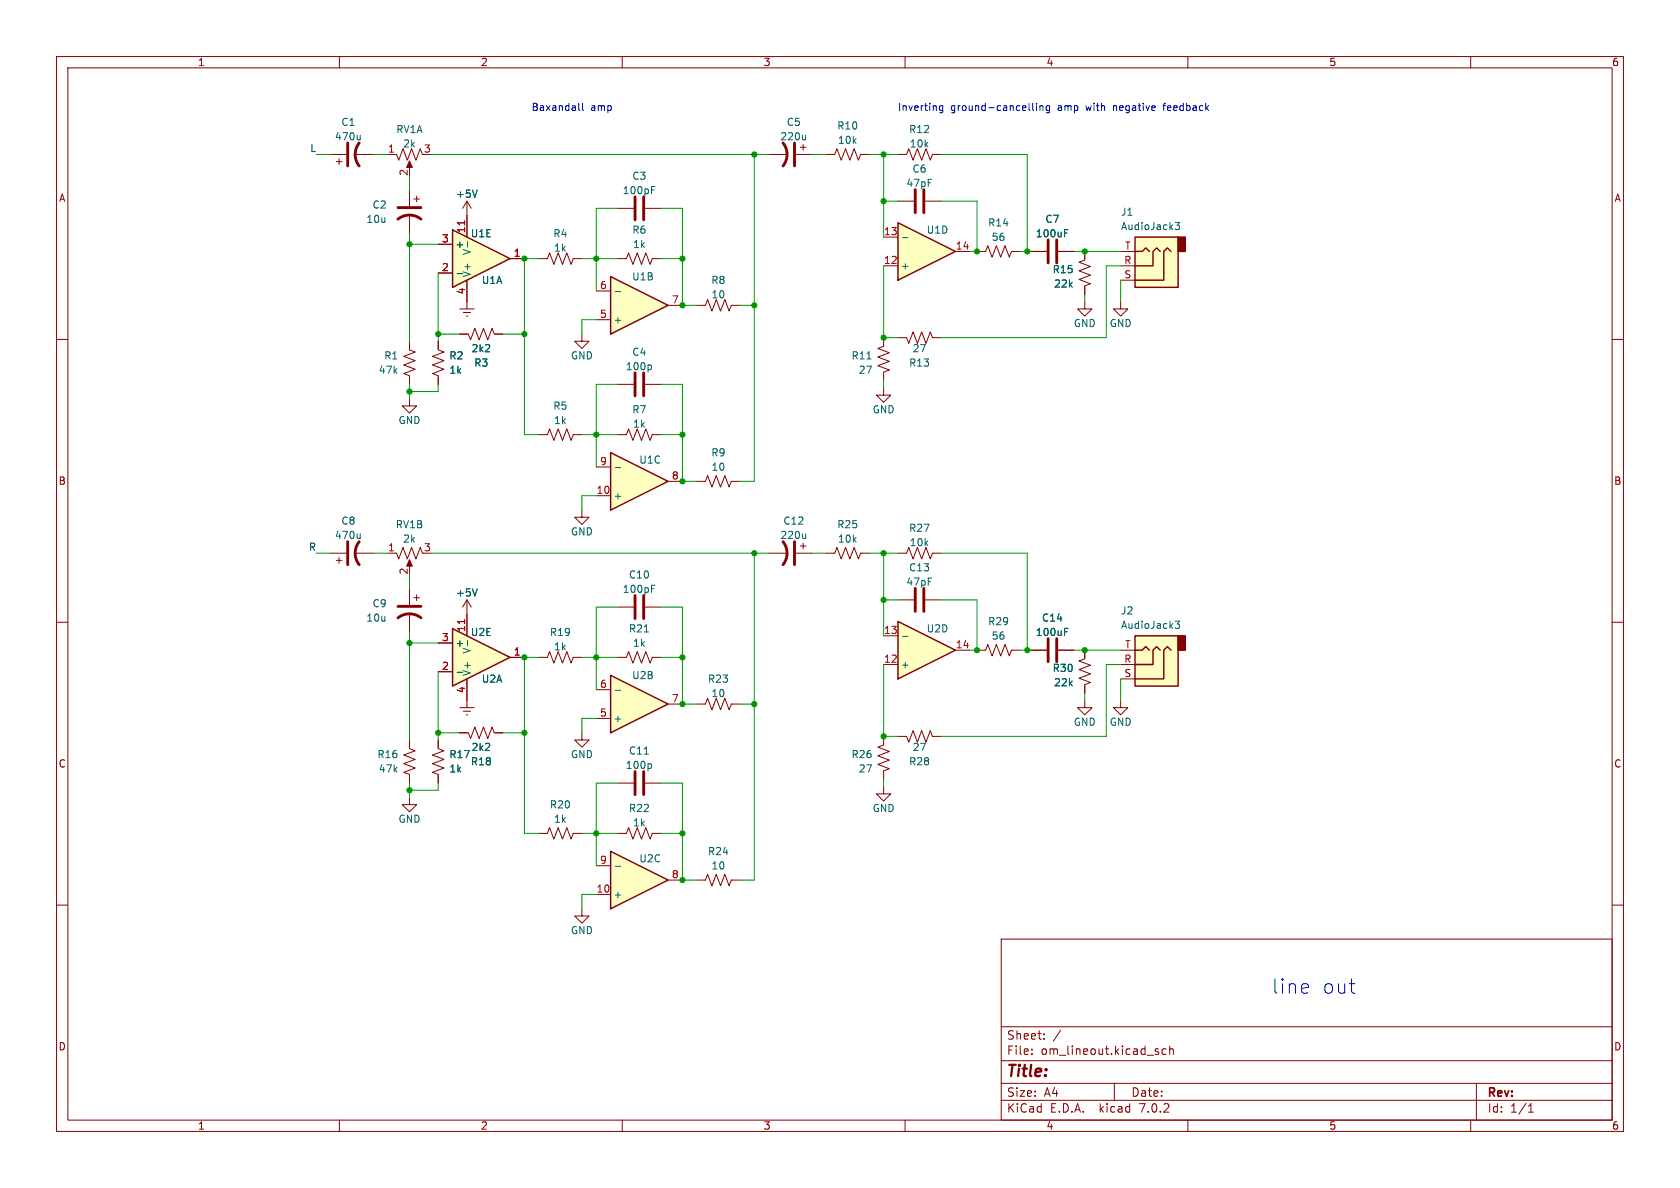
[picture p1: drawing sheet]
<svg xmlns="http://www.w3.org/2000/svg" width="297mm" height="210mm" viewBox="0 0 297 210" stroke-linecap="round" stroke-linejoin="round" font-family="sans-serif">
<g fill="none" stroke="#840000" stroke-width=".18">
<path d="M10 10h277v190h-277zM12 12h273v186h-273zM60 10v2M110 10v2M160 10v2M210 10v2M260 10v2M10 60h2M285 60h2M10 110h2M285 110h2M123.2 124.5h1.5l.4-1.1 .8 2.1 .7-2.1 .8 2.1 .7-2.1 .8 2.1 .4-1h1.5"/>
<path d="M10 160h2M285 160h2M177 166h108v32h-108zM60 198v2M110 198v2M160 198v2M177 194.5h108M177 191.5h108M177 187.5h108M177 181.5h108M182.4 186.3v.1M182.4 185.5v.1"/>
<path d="M184.6 183.6v.1M184.6 182.8v.1M197 191.5v3M204.6 185.9l.3 .2-.3 .3M204.6 185.4l.2 .1M206.1 185.5l-.4-.1-.3 .3v.4l.2 .2h.5M206.8 185.5l.2-.1 .4 .1v.9M206.8 184.9v1.5M210 198v2M260 198v2M261 191.5v6.5M270.2 196.6h.9"/>
<path d="M270.2 195.5l.4-.4v1.5"/>
</g>
<path d="M107.9 119.4l10.2 5.1-10.2 5z" fill="#ffffc2"/>
<path d="M107.9 119.4l10.2 5.1-10.2 5zM200.7 112.4h7.6v8.9h-7.6zM200.7 114.9h1.2l.7-.6 .6 .6M205.1 114.9l-.6-.6-.7 .6v2.6h-3.1M207 114.9l-.6-.6-.7 .6v5.1h-5" fill="none" stroke="#840000" stroke-width=".25"/>
<g fill="none" stroke="#840000" stroke-width=".18">
<path d="M102.9 59.1v1.2h1.2l-1.2 1.3-1.3-1.3h1.3M135.9 97.8h3.3M140.7 97.8h2.8M141.5 96.5h1M142 96v1M82.5 106l-.7 1.3M82.5 106v6.4M82.5 106l.8 1.3M109.2 116.2h1.5l.4-1 .8 2 .7-2 .8 2 .8-2 .7 2 .4-1h1.5M109.2 107.3h2.8M114 107.3h2.8M198.1 117.5h2.6"/>
<path d="M198.1 114.9h2.6M72.4 130.8v1.5l1 .4-2 .8 2 .7-2 .8 2 .8-2 .7 1 .4v1.5M82.5 120v3.8M105.4 127h2.5M105.4 121.9h2.5M118.1 124.5h2.5M156.2 130.2v1.5l-1 .4 2 .7-2 .8 2 .8-2 .7 2 .8-1 .4v1.5M156.2 139.1v1.2h1.3l-1.3 1.3-1.3-1.3h1.3M158.7 130.2h1.6l.4 1 .7-2 .8 2 .7-2 .8 2 .8-2 .3 1h1.6M198.1 123.8v1.3h1.3l-1.3 1.3-1.3-1.3h1.3M198.1 120h2.6M72.4 141v1.2h1.3l-1.3 1.3-1.3-1.3h1.3"/>
</g>
<path d="M142.4 94.4v.8M142.4 95.1l-.2 .1M82.7 113.2v1M84.4 104.1l-.5 1.3M115.2 103.5h.6M207.7 109.8h.8l-.4 .5 .4 .1v.6l-.2 .1-.5-.1M108.8 122h.9" fill="none" stroke="#006464" stroke-width=".18"/>
<path d="M200.7 112.4h7.6v8.9h-7.6z" fill="#ffffc2" stroke="#ffffc2" stroke-width=".18"/>
<path d="M208.3 112.4h1.2v2.5h-1.2z" fill="#840000" stroke="#840000" stroke-width=".25"/>
<path d="M138.4 95.8a3.3 3.3 0 0 1 0 4M140.5 95.8v4M112.3 105.3v4M113.8 105.3v4" fill="none" stroke="#840000" stroke-width=".51"/>
<path d="M82.1 109.5v.7" fill="none" stroke="#a90000" stroke-width=".18"/>
<path d="M80 111.1l10.2 5.1-10.2 5.1z" fill="#ffffc2"/>
<path d="M80 111.1l10.2 5.1-10.2 5.1z" fill="none" stroke="#840000" stroke-width=".25"/>
<path d="M82.5 38.1v3.8M82.5 49.5v3.8M77.5 118.7h2.5M77.5 113.7h2.5M90.2 116.2h2.5" fill="none" stroke="#840000" stroke-width=".18"/>
<path d="M82.7 42.7v1M80.8 118.8h1" fill="none" stroke="#006464" stroke-width=".18"/>
<path d="M82.1 39v.8" fill="none" stroke="#a90000" stroke-width=".18"/>
<path d="M80 40.6l10.2 5.1-10.2 5.1z" fill="#ffffc2"/>
<path d="M80 40.6l10.2 5.1-10.2 5.1z" fill="none" stroke="#840000" stroke-width=".25"/>
<path d="M77.5 48.3h2.5M77.5 43.2h2.5M90.2 45.7h2.5" fill="none" stroke="#840000" stroke-width=".18"/>
<path d="M80.8 48.4h1" fill="none" stroke="#006464" stroke-width=".18"/>
<path d="M158.7 109.9l10.2 5-10.2 5.1z" fill="#ffffc2"/>
<path d="M158.7 109.9l10.2 5-10.2 5.1z" fill="none" stroke="#840000" stroke-width=".25"/>
<g fill="none" stroke="#840000" stroke-width=".18">
<path d="M58.4 27.3h2.8M59.4 28.6h1.1M59.9 28.1v1M62.7 27.3h3.3M68.6 27.3h1.5l.4 1 .7-2 .8 2 .8-2 .7 2 .8-2 .4 1M72.4 28.8v1M72.4 33.7v2.7M72.4 38v3.3M73.2 35.2h1M73.7 34.7v1M82.5 35.6v2.5M82.5 35.6l-.7 1.2"/>
<path d="M82.5 35.6l.8 1.2M109.2 36.8h2.8M114 36.8h2.8M135.9 27.3h3.3M140.7 27.3h2.8M141.5 26h1M142 25.5v1M146 27.3h1.6l.4-1 .7 2 .8-2 .7 2 .8-2 .8 2 .3-1h1.6M81.3 59.1h1.5l.4 1 .7-2.1 .8 2.1 .8-2.1 .7 2.1 .8-2.1 .4 1.1h1.5M81.3 54.6h2.5M81.9 55.2h1.3M82.4 55.9h.3"/>
<path d="M82.5 53.3v1.3M95.2 45.7h1.6l.4-1 .7 2 .8-2 .7 2 .8-2 .8 2 .3-1h1.6M109.2 45.7h1.5l.4-1 .8 2 .7-2 .8 2 .8-2 .7 2 .4-1h1.5M123.2 54h1.5l.4-1 .8 2 .7-2 .8 2 .7-2 .8 2 .4-1h1.5M156.2 59.7v1.5l-1 .4 2 .8-2 .7 2 .8-2 .7 2 .8-1 .4v1.5M158.7 59.7h1.6l.4 1 .7-2 .8 2 .7-2 .8 2 .8-2 .3 1h1.6M172.7 44.5h1.5l.4-1.1 .8 2.1 .7-2.1 .8 2.1 .8-2.1 .7 2.1 .4-1h1.5M182.2 44.5h2.8M187.1 44.5h2.8M191.8 44.5v1.5l-1 .4 2 .7-2 .8 2 .7-2 .8 2 .8-1 .3v1.6M72.4 60.3v1.5l1 .4-2 .8 2 .8-2 .7 2 .8-2 .7 1 .4v1.5M72.4 70.5v1.3h1.3l-1.3 1.2-1.3-1.2h1.3"/>
<path d="M77.5 60.3v1.5l1 .4-2 .8 2 .8-2 .7 2 .8-2 .7 1 .4v1.5M156.2 68.6v1.3h1.3l-1.3 1.2-1.3-1.2h1.3M58.4 97.8h2.8M59.4 99.1h1.1M59.9 98.6v1M62.7 97.8h3.3M68.6 97.8h1.5l.4 1 .7-2 .8 2 .8-2 .7 2 .8-2 .4 1M72.4 99.3v1M146 97.8h1.6l.4-1 .7 2 .8-2 .7 2 .8-2 .8 2 .3-1h1.6M158.7 97.8h1.6l.4-1 .7 2 .8-2 .7 2 .8-2 .8 2 .3-1h1.6M72.4 104.1v2.8M72.4 108.5v3.3"/>
<path d="M73.2 105.7h1M73.7 105.2v1M156.2 117.5h2.5M156.2 112.4h2.5M158.7 106h2.8M163.6 106h2.8M168.9 114.9h2.5M172.7 114.9h1.5l.4-1 .8 2.1 .7-2.1 .8 2.1 .8-2.1 .7 2.1 .4-1.1h1.5M182.2 114.9h2.8M187.1 114.9h2.8M191.8 114.9v1.6l-1 .3 2 .8-2 .8 2 .7-2 .8 2 .8-1 .3v1.6M77.5 130.8v1.5l1 .4-2 .8 2 .7-2 .8 2 .8-2 .7 1 .4v1.5"/>
<path d="M81.3 129.5h1.5l.4 1.1 .7-2.1 .8 2.1 .8-2.1 .7 2.1 .8-2.1 .4 1h1.5M81.3 125.1h2.5M81.9 125.7h1.3M82.4 126.4h.3M82.5 123.8v1.3M191.8 123.8v1.3h1.2l-1.2 1.3-1.3-1.3h1.3M123.2 155.6h1.5l.4-1 .8 2 .7-2 .8 2 .7-2 .8 2 .4-1h1.5"/>
</g>
<path d="M63.7 23.9v.8M63.7 24.6l-.2 .1M84.4 33.6l-.5 1.3M115.2 33h.6M142.4 23.9v.8M142.4 24.6l-.2 .1M188.2 40.6h.6M63.7 94.4v.8M63.7 95.1l-.2 .1M159.6 112.5h.9M188.2 111.1h.6" fill="none" stroke="#006464" stroke-width=".18"/>
<g fill="none" stroke="#840000" stroke-width=".51">
<path d="M61.5 25.3v4M63.5 25.3a3.3 3.3 0 0 0 0 4M70.4 38.7a3.3 3.3 0 0 1 4 0M70.4 36.7h4M112.3 34.8v4.1M113.8 34.8v4.1M138.4 25.3a3.3 3.3 0 0 1 0 4M140.5 25.3v4M185.3 42.4v4.1M186.8 42.4v4.1M61.5 95.8v4M63.5 95.8a3.3 3.3 0 0 0 0 4"/>
<path d="M70.4 109.2a3.3 3.3 0 0 1 4 0M70.4 107.2h4M161.8 104v4.1M163.3 104v4.1M185.3 112.9v4.1M186.8 112.9v4.1"/>
</g>
<g fill="#840000" stroke="#840000" stroke-width=".18">
<path d="M72.4 98.9l.5 1.2h-1z"/>
<path d="M72.4 28.4l.5 1.2h-1z"/>
</g>
<path d="M158.7 39.4l10.2 5.1-10.2 5z" fill="#ffffc2"/>
<path d="M158.7 39.4l10.2 5.1-10.2 5zM200.7 41.9h7.6v8.9h-7.6zM200.7 44.5h1.2l.7-.7 .6 .7M205.1 44.5l-.6-.7-.7 .7v2.5h-3.1M207 44.5l-.6-.7-.7 .7v5h-5" fill="none" stroke="#840000" stroke-width=".25"/>
<path d="M156.2 47h2.5M156.2 41.9h2.5M168.9 44.5h2.5M191.8 53.3v1.3h1.2l-1.2 1.3-1.3-1.3h1.3M198.1 53.3v1.3h1.3l-1.3 1.3-1.3-1.3h1.3M198.1 47h2.6M198.1 44.5h2.6M198.1 49.5h2.6" fill="none" stroke="#840000" stroke-width=".18"/>
<path d="M207.7 39.3h.8l-.4 .5 .4 .1v.6l-.2 .1-.5-.1M159.6 42h.9" fill="none" stroke="#006464" stroke-width=".18"/>
<path d="M200.7 41.9h7.6v8.9h-7.6z" fill="#ffffc2" stroke="#ffffc2" stroke-width=".18"/>
<path d="M208.3 41.9h1.2v2.6h-1.2z" fill="#840000" stroke="#840000" stroke-width=".25"/>
<path d="M107.9 48.9l10.2 5.1-10.2 5.1z" fill="#ffffc2"/>
<path d="M107.9 48.9l10.2 5.1-10.2 5.1z" fill="none" stroke="#840000" stroke-width=".25"/>
<g fill="none" stroke="#840000" stroke-width=".18">
<path d="M158.7 27.3h1.6l.4-1 .7 2 .8-2 .7 2 .8-2 .8 2 .3-1h1.6M158.7 35.6h2.8M163.6 35.6h2.8M105.4 56.5h2.5M105.4 51.4h2.5M118.1 54h2.5M95.2 76.8h1.6l.4-1 .7 2.1 .8-2.1 .7 2.1 .8-2.1 .8 2.1 .3-1.1h1.6M109.2 76.8h1.5l.4-1 .8 2.1 .7-2.1 .8 2.1 .8-2.1 .7 2.1 .4-1.1h1.5M109.2 67.9h2.8M114 67.9h2.8M95.2 116.2h1.6l.4-1 .7 2 .8-2 .7 2 .8-2 .8 2 .3-1h1.6M102.9 129.5v1.3h1.2l-1.2 1.3-1.3-1.3h1.3"/>
<path d="M109.2 138.4h2.8M114 138.4h2.8M95.2 147.3h1.6l.4-1 .7 2 .8-2 .7 2 .8-2 .8 2 .3-1h1.6"/>
</g>
<path d="M108.8 51.5h.9M115.1 64.6l.1 .2-.1 .5M115.1 135.1l.1 .1-.1 .6" fill="none" stroke="#006464" stroke-width=".18"/>
<path d="M161.8 33.5v4.1M163.3 33.5v4.1M112.3 65.9v4.1M113.8 65.9v4.1M112.3 136.4v4.1M113.8 136.4v4.1" fill="none" stroke="#840000" stroke-width=".51"/>
<path d="M107.9 150.5l10.2 5.1-10.2 5.1z" fill="#ffffc2"/>
<path d="M107.9 150.5l10.2 5.1-10.2 5.1z" fill="none" stroke="#840000" stroke-width=".25"/>
<path d="M105.4 158.1h2.5M105.4 153h2.5M118.1 155.6h2.5" fill="none" stroke="#840000" stroke-width=".18"/>
<path d="M108.8 153.1h.9" fill="none" stroke="#006464" stroke-width=".18"/>
<path d="M107.9 80l10.2 5.1-10.2 5.1z" fill="#ffffc2"/>
<path d="M107.9 80l10.2 5.1-10.2 5.1z" fill="none" stroke="#840000" stroke-width=".25"/>
<g fill="none" stroke="#840000" stroke-width=".18">
<path d="M82.5 38.1v3.8M77.5 48.3h2.5M77.5 43.2h2.5M81.3 59.1h1.2M82.5 49.5v3.8M87.6 59.1h1.3M90.2 45.7h2.5M182.2 44.5h2.8M187.1 44.5h2.8M191.8 44.5v1.2M191.8 50.8v1.3M77.5 60.3v1.3"/>
<path d="M77.5 66.7v1.2M102.9 90.2v1.2h1.2l-1.2 1.3-1.3-1.3h1.3M105.4 87.6h2.5M105.4 82.6h2.5M118.1 85.1h2.5M123.2 85.1h1.5l.4-1 .8 2 .7-2 .8 2 .7-2 .8 2 .4-1h1.5M77.5 118.7h2.5M77.5 113.7h2.5M82.5 108.6v3.8M90.2 116.2h2.5M182.2 114.9h2.8M187.1 114.9h2.8"/>
<path d="M191.8 114.9v1.3M77.5 130.8v1.3M77.5 137.2v1.2M81.3 129.5h1.2M82.5 120v3.8M87.6 129.5h1.3M191.8 121.3v1.3M109.2 147.3h1.5l.4-1 .8 2 .7-2 .8 2 .8-2 .7 2 .4-1h1.5M102.9 160.7v1.2h1.2l-1.2 1.3-1.3-1.3h1.3"/>
</g>
<path d="M84.4 33.6l-.5 1.3M80.8 48.4h1M82.7 42.7v1M188.2 40.6h.6M108.8 82.7h.9M80.8 118.8h1M82.7 113.2v1M84.4 104.1l-.5 1.3M188.2 111.1h.6" fill="none" stroke="#006464" stroke-width=".18"/>
<path d="M102.3 18.3v1l.2 .2M103 18.3v1l.2 .2M166.7 18.7v1l-.3 .3-.3-.1M166.7 18.7h-.4l-.2 .2 .1 .6h.5M182.6 18.3v1l.2 .2M183.2 18.3v.1M183.2 18.7v.8M183.8 18.8l.2-.1h.3l.1 .8M183.8 18.7v.8M185.5 18.7v1l-.2 .3-.3-.1M185.5 18.7h-.3l-.3 .2 .2 .6h.4" fill="none" stroke="#0000c2" stroke-width=".18"/>
<g fill="none" stroke="#009600" stroke-width=".18">
<path d="M55.9 27.3h2.5M66 27.3h2.6M72.4 31.1v2.6M76.2 27.3h59.7M109.2 36.8h-3.8v14.6M116.8 36.8h3.8v17.2h2.6M133.3 27.3v57.8h-2.5M143.5 27.3h2.5M153.7 27.3h5M156.2 27.3v14.6M156.2 35.6h2.5M166.4 27.3h15.2v17.2"/>
<path d="M166.4 35.6h6.3v8.9h-1.3M72.4 41.3v19M72.4 43.2h5.1M77.5 48.3v12M77.5 59.1h3.8M88.9 59.1h3.8M95.2 45.7h-2.5v31.1h2.5M102.9 45.7h6.3M105.4 56.5h-2.5v2.6M116.8 45.7h3.8M130.8 54h2.5M156.2 47v12.7h2.5"/>
<path d="M180.3 44.5h1.9M189.9 44.5h8.2M191.8 52.1v1.2M198.1 49.5v3.8M198.1 47h-2.5v12.7h-29.2M72.4 67.9v2.6M77.5 67.9v1.3h-5.1M102.9 76.8h6.3M109.2 67.9h-3.8v14.7M116.8 76.8h3.8M116.8 67.9h3.8v17.2h2.6M156.2 67.3v1.3"/>
<path d="M55.9 97.8h2.5M66 97.8h2.6M76.2 97.8h59.7M105.4 87.6h-2.5v2.6M133.3 97.8v57.8h-2.5M143.5 97.8h2.5M153.7 97.8h5M156.2 97.8v14.6M166.4 97.8h15.2v17.1M72.4 101.6v2.5M72.4 111.8v19M72.4 113.7h5.1"/>
<path d="M77.5 118.7v12.1M95.2 116.2h-2.5v31.1h2.5M102.9 116.2h6.3M109.2 107.3h-3.8v14.6M116.8 107.3h3.8v17.2h2.6M116.8 116.2h3.8M156.2 106h2.5M156.2 117.5v12.7h2.5M166.4 106h6.3v8.9h-1.3M180.3 114.9h1.9M189.9 114.9h8.2M198.1 117.5h-2.5v12.7h-29.2"/>
<path d="M72.4 138.4v2.6M77.5 138.4v1.3h-5.1M77.5 129.5h3.8M88.9 129.5h3.8M105.4 127h-2.5v2.5M109.2 138.4h-3.8v14.6M116.8 138.4h3.8v17.2h2.6M130.8 124.5h2.5M156.2 137.8v1.3M191.8 122.6v1.2M198.1 120v3.8M102.9 147.3h6.3"/>
<path d="M105.4 158.1h-2.5v2.6M116.8 147.3h3.8"/>
</g>
<path d="M82.1 39v.8M82.1 109.5v.7" fill="none" stroke="#a90000" stroke-width=".18"/>
<g fill="#009600" stroke="#009600" stroke-width=".18">
<circle cx="156.2" cy="130.2" r=".46"/>
<circle cx="191.8" cy="114.9" r=".46"/>
<circle cx="172.7" cy="114.9" r=".46"/>
<circle cx="181.6" cy="114.9" r=".46"/>
<circle cx="156.2" cy="106" r=".46"/>
<circle cx="156.2" cy="97.8" r=".46"/>
<circle cx="120.6" cy="76.8" r=".46"/>
<circle cx="105.4" cy="76.8" r=".46"/>
<circle cx="120.6" cy="85.1" r=".46"/>
<circle cx="72.4" cy="139.7" r=".46"/>
<circle cx="72.4" cy="113.7" r=".46"/>
<circle cx="92.7" cy="129.5" r=".46"/>
<circle cx="77.5" cy="129.5" r=".46"/>
<circle cx="172.7" cy="44.5" r=".46"/>
<circle cx="181.6" cy="44.5" r=".46"/>
<circle cx="156.2" cy="35.6" r=".46"/>
<circle cx="191.8" cy="44.5" r=".46"/>
<circle cx="105.4" cy="147.3" r=".46"/>
<circle cx="92.7" cy="116.2" r=".46"/>
<circle cx="120.6" cy="147.3" r=".46"/>
<circle cx="120.6" cy="155.6" r=".46"/>
<circle cx="120.6" cy="116.2" r=".46"/>
<circle cx="133.3" cy="124.5" r=".46"/>
<circle cx="120.6" cy="124.5" r=".46"/>
<circle cx="105.4" cy="116.2" r=".46"/>
<circle cx="133.3" cy="97.8" r=".46"/>
<circle cx="77.5" cy="59.1" r=".46"/>
<circle cx="72.4" cy="43.2" r=".46"/>
<circle cx="105.4" cy="45.7" r=".46"/>
<circle cx="92.7" cy="45.7" r=".46"/>
<circle cx="92.7" cy="59.1" r=".46"/>
<circle cx="72.4" cy="69.2" r=".46"/>
<circle cx="156.2" cy="59.7" r=".46"/>
<circle cx="133.3" cy="27.3" r=".46"/>
<circle cx="120.6" cy="45.7" r=".46"/>
<circle cx="156.2" cy="27.3" r=".46"/>
<circle cx="120.6" cy="54" r=".46"/>
<circle cx="133.3" cy="54" r=".46"/>
</g>
<g font-size="3.5" fill="#0000c2">
<text x="224.8" y="175.9">line</text>
<text x="233.6" y="175.9">out</text>
</g>
<text font-size="2.8" fill="#840000" x="178" y="190.8">Title:</text>
<g font-size="2.1" fill="#840000">
<text x="178" y="183.9">Sheet:</text>
<text x="186.2" y="183.9">/</text>
<text x="178" y="186.6">File:</text>
<text x="184" y="186.6">om_lineout.kicad_sch</text>
<text x="178" y="196.8">KiCad</text>
<text x="178" y="194">Size:</text>
<text x="184.6" y="194">A4</text>
<text x="185.7" y="196.8">E.D.A.</text>
<text x="194.4" y="196.8">kicad</text>
<text x="200" y="194">Date:</text>
<text x="201.5" y="196.8">7.0.2</text>
<text x="263" y="194.2">Rev:</text>
<text x="263" y="196.8">Id:</text>
<text x="267" y="196.8">1/1</text>
</g>
<g font-size="1.8" fill="#840000">
<text x="35" y="11.8">1</text>
<text x="85" y="11.8">2</text>
<text x="135" y="11.8">3</text>
<text x="185" y="11.8">4</text>
<text x="235" y="11.8">5</text>
<text x="285" y="11.8">6</text>
<text x="10.4" y="35.8">A</text>
<text x="285.4" y="35.8">A</text>
<text x="10.3" y="85.8">B</text>
<text x="285.3" y="85.8">B</text>
<text x="10.3" y="135.8">C</text>
<text x="285.3" y="135.8">C</text>
<text x="10.3" y="185.8">D</text>
<text x="285.3" y="185.8">D</text>
<text x="35" y="199.8">1</text>
<text x="85" y="199.8">2</text>
<text x="135" y="199.8">3</text>
<text x="185" y="199.8">4</text>
<text x="235" y="199.8">5</text>
<text x="285" y="199.8">6</text>
</g>
<g font-size="1.8" fill="#006464">
<text x="60.3" y="22.4">C1</text>
<text x="70" y="23.7">RV1A</text>
<text x="139" y="22.4">C5</text>
<text x="148" y="23.1">R10</text>
<text x="160.7" y="23.7">R12</text>
<text x="59.1" y="25">470u</text>
<text x="71.2" y="26.2">2k</text>
<text x="137.9" y="25">220u</text>
<text x="148.1" y="25.6">10k</text>
<text x="160.8" y="26.2">10k</text>
<text x="80.6" y="35.1">+5V</text>
<text x="110" y="34.5">100pF</text>
<text x="111.7" y="31.9">C3</text>
<text x="160.2" y="33.2">47pF</text>
<text x="161.3" y="30.7">C6</text>
<text x="64.7" y="39.6">10u</text>
<text x="65.8" y="37">C2</text>
<text x="111.7" y="41.5">R6</text>
<text x="163.8" y="41.5">U1D</text>
<text x="174.6" y="40.2">R14</text>
<text x="184.8" y="39.6">C7</text>
<text x="198.1" y="38.3">J1</text>
<text x="198.1" y="40.8">AudioJack3</text>
<text x="80.5" y="44">+</text>
<text x="83.2" y="42.1">U1E</text>
<text x="83.4" y="45.2" transform="rotate(-90 83.4 45.2)">V-</text>
<text x="97.8" y="42.1">R4</text>
<text x="97.9" y="44.6">1k</text>
<text x="111.8" y="44">1k</text>
<text x="159.3" y="47.8">+</text>
<text x="175.3" y="42.7">56</text>
<text x="183.1" y="42.1">100uF</text>
<text x="83.4" y="49" transform="rotate(-90 83.4 49)">V+</text>
<text x="85.1" y="50.4">U1A</text>
<text x="111.7" y="49.7">U1B</text>
<text x="125.7" y="50.4">R8</text>
<text x="125.7" y="52.9">10</text>
<text x="186" y="48.5">R15</text>
<text x="186.3" y="51">22k</text>
<text x="108.5" y="57.3">+</text>
<text x="189.8" y="58">GND</text>
<text x="196.1" y="58">GND</text>
<text x="67.9" y="63.7">R1</text>
<text x="79.4" y="63.7">R2</text>
<text x="83.3" y="62.4">2k2</text>
<text x="83.8" y="65">R3</text>
<text x="100.9" y="63.7">GND</text>
<text x="110.6" y="65.6">100p</text>
<text x="111.7" y="63.1">C4</text>
<text x="150.5" y="63.7">R11</text>
<text x="160.7" y="65">R13</text>
<text x="161.3" y="62.4">27</text>
<text x="66.9" y="66.2">47k</text>
<text x="79.4" y="66.2">1k</text>
<text x="151.8" y="66.2">27</text>
<text x="70.4" y="75.1">GND</text>
<text x="97.8" y="72.6">R5</text>
<text x="97.9" y="75.1">1k</text>
<text x="111.7" y="73.2">R7</text>
<text x="111.8" y="75.8">1k</text>
<text x="154.2" y="73.2">GND</text>
<text x="113" y="82.1">U1C</text>
<text x="125.7" y="80.8">R9</text>
<text x="125.7" y="83.4">10</text>
<text x="108.5" y="88.5">+</text>
<text x="59.1" y="95.4">470u</text>
<text x="60.3" y="92.9">C8</text>
<text x="69.9" y="93.5">RV1B</text>
<text x="100.9" y="94.8">GND</text>
<text x="137.9" y="95.4">220u</text>
<text x="138.4" y="92.9">C12</text>
<text x="148" y="93.5">R25</text>
<text x="160.7" y="94.2">R27</text>
<text x="71.2" y="96.1">2k</text>
<text x="148.1" y="96.1">10k</text>
<text x="160.7" y="101.2">C13</text>
<text x="160.8" y="96.7">10k</text>
<text x="65.8" y="107.5">C9</text>
<text x="80.6" y="105.6">+5V</text>
<text x="110" y="105">100pF</text>
<text x="111.1" y="102.4">C10</text>
<text x="160.2" y="103.7">47pF</text>
<text x="64.7" y="110">10u</text>
<text x="83.2" y="112.6">U2E</text>
<text x="97.2" y="112.6">R19</text>
<text x="111.1" y="112">R21</text>
<text x="163.8" y="112">U2D</text>
<text x="174.6" y="110.7">R29</text>
<text x="175.3" y="113.2">56</text>
<text x="183.1" y="112.6">100uF</text>
<text x="184.1" y="110">C14</text>
<text x="198.1" y="108.8">J2</text>
<text x="198.1" y="111.3">AudioJack3</text>
<text x="80.5" y="114.5">+</text>
<text x="83.4" y="119.5" transform="rotate(-90 83.4 119.5)">V+</text>
<text x="83.4" y="115.7" transform="rotate(-90 83.4 115.7)">V-</text>
<text x="97.9" y="115.1">1k</text>
<text x="111.8" y="114.5">1k</text>
<text x="159.3" y="118.3">+</text>
<text x="186" y="118.9">R30</text>
<text x="85.1" y="120.8">U2A</text>
<text x="111.7" y="120.2">U2B</text>
<text x="125.1" y="120.8">R23</text>
<text x="125.7" y="123.4">10</text>
<text x="186.3" y="121.5">22k</text>
<text x="108.5" y="127.8">+</text>
<text x="189.8" y="128.5">GND</text>
<text x="196.1" y="128.5">GND</text>
<text x="66.7" y="134.2">R16</text>
<text x="66.9" y="136.7">47k</text>
<text x="79.4" y="134.2">R17</text>
<text x="79.4" y="136.7">1k</text>
<text x="83.2" y="135.4">R18</text>
<text x="83.3" y="132.9">2k2</text>
<text x="100.9" y="134.2">GND</text>
<text x="110.6" y="136.1">100p</text>
<text x="111.1" y="133.5">C11</text>
<text x="150.5" y="134.2">R26</text>
<text x="151.8" y="136.7">27</text>
<text x="160.7" y="135.4">R28</text>
<text x="161.3" y="132.9">27</text>
<text x="97.2" y="143.1">R20</text>
<text x="111.1" y="143.7">R22</text>
<text x="154.2" y="143.7">GND</text>
<text x="70.4" y="145.6">GND</text>
<text x="97.9" y="145.6">1k</text>
<text x="111.8" y="146.2">1k</text>
<text x="113" y="152.6">U2C</text>
<text x="125.1" y="151.3">R24</text>
<text x="125.7" y="153.9">10</text>
<text x="108.5" y="158.9">+</text>
<text x="100.9" y="165.3">GND</text>
</g>
<g font-size="1.8" fill="#0000c2">
<text x="94" y="19.7">Baxandall</text>
<text x="104.4" y="19.7">amp</text>
<text x="158.7" y="19.7">Inverting</text>
<text x="168.1" y="19.7">ground-cancelling</text>
<text x="187.1" y="19.7">amp</text>
<text x="192.2" y="19.7">with</text>
<text x="197.1" y="19.7">negative</text>
<text x="206.1" y="19.7">feedback</text>
</g>
<g font-size="1.8" fill="#0f0f0f">
<text x="54.7" y="27">L</text>
<text x="54.5" y="97.4">R</text>
</g>
<g font-size="1.8" fill="#a90000">
<text x="68.5" y="27.1">1</text>
<text x="74.9" y="27.1">3</text>
<text x="72.1" y="31.1" transform="rotate(-90 72.1 31.1)">2</text>
<text x="82.3" y="41.3" transform="rotate(-90 82.3 41.3)">11</text>
<text x="156.2" y="41.7">13</text>
<text x="78.1" y="42.9">3</text>
<text x="90.8" y="45.5">1</text>
<text x="156.2" y="46.7">12</text>
<text x="168.9" y="44.2">14</text>
<text x="198.7" y="46.7">R</text>
<text x="198.8" y="44.2">T</text>
<text x="78.1" y="48">2</text>
<text x="82.3" y="52.1" transform="rotate(-90 82.3 52.1)">4</text>
<text x="106" y="51.2">6</text>
<text x="118.7" y="53.7">7</text>
<text x="198.7" y="49.3">S</text>
<text x="106" y="56.3">5</text>
<text x="106" y="82.3">9</text>
<text x="105.4" y="87.4">10</text>
<text x="118.7" y="84.8">8</text>
<text x="68.5" y="97.5">1</text>
<text x="72.1" y="101.6" transform="rotate(-90 72.1 101.6)">2</text>
<text x="74.9" y="97.5">3</text>
<text x="78.1" y="113.4">3</text>
<text x="82.3" y="111.8" transform="rotate(-90 82.3 111.8)">11</text>
<text x="156.2" y="112.1">13</text>
<text x="78.1" y="118.5">2</text>
<text x="90.8" y="116">1</text>
<text x="156.2" y="117.2">12</text>
<text x="168.9" y="114.7">14</text>
<text x="198.7" y="117.2">R</text>
<text x="198.7" y="119.8">S</text>
<text x="198.8" y="114.7">T</text>
<text x="82.3" y="122.6" transform="rotate(-90 82.3 122.6)">4</text>
<text x="106" y="121.7">6</text>
<text x="118.7" y="124.2">7</text>
<text x="106" y="126.7">5</text>
<text x="106" y="152.8">9</text>
<text x="118.7" y="155.3">8</text>
<text x="105.4" y="157.9">10</text>
</g>
</svg>
